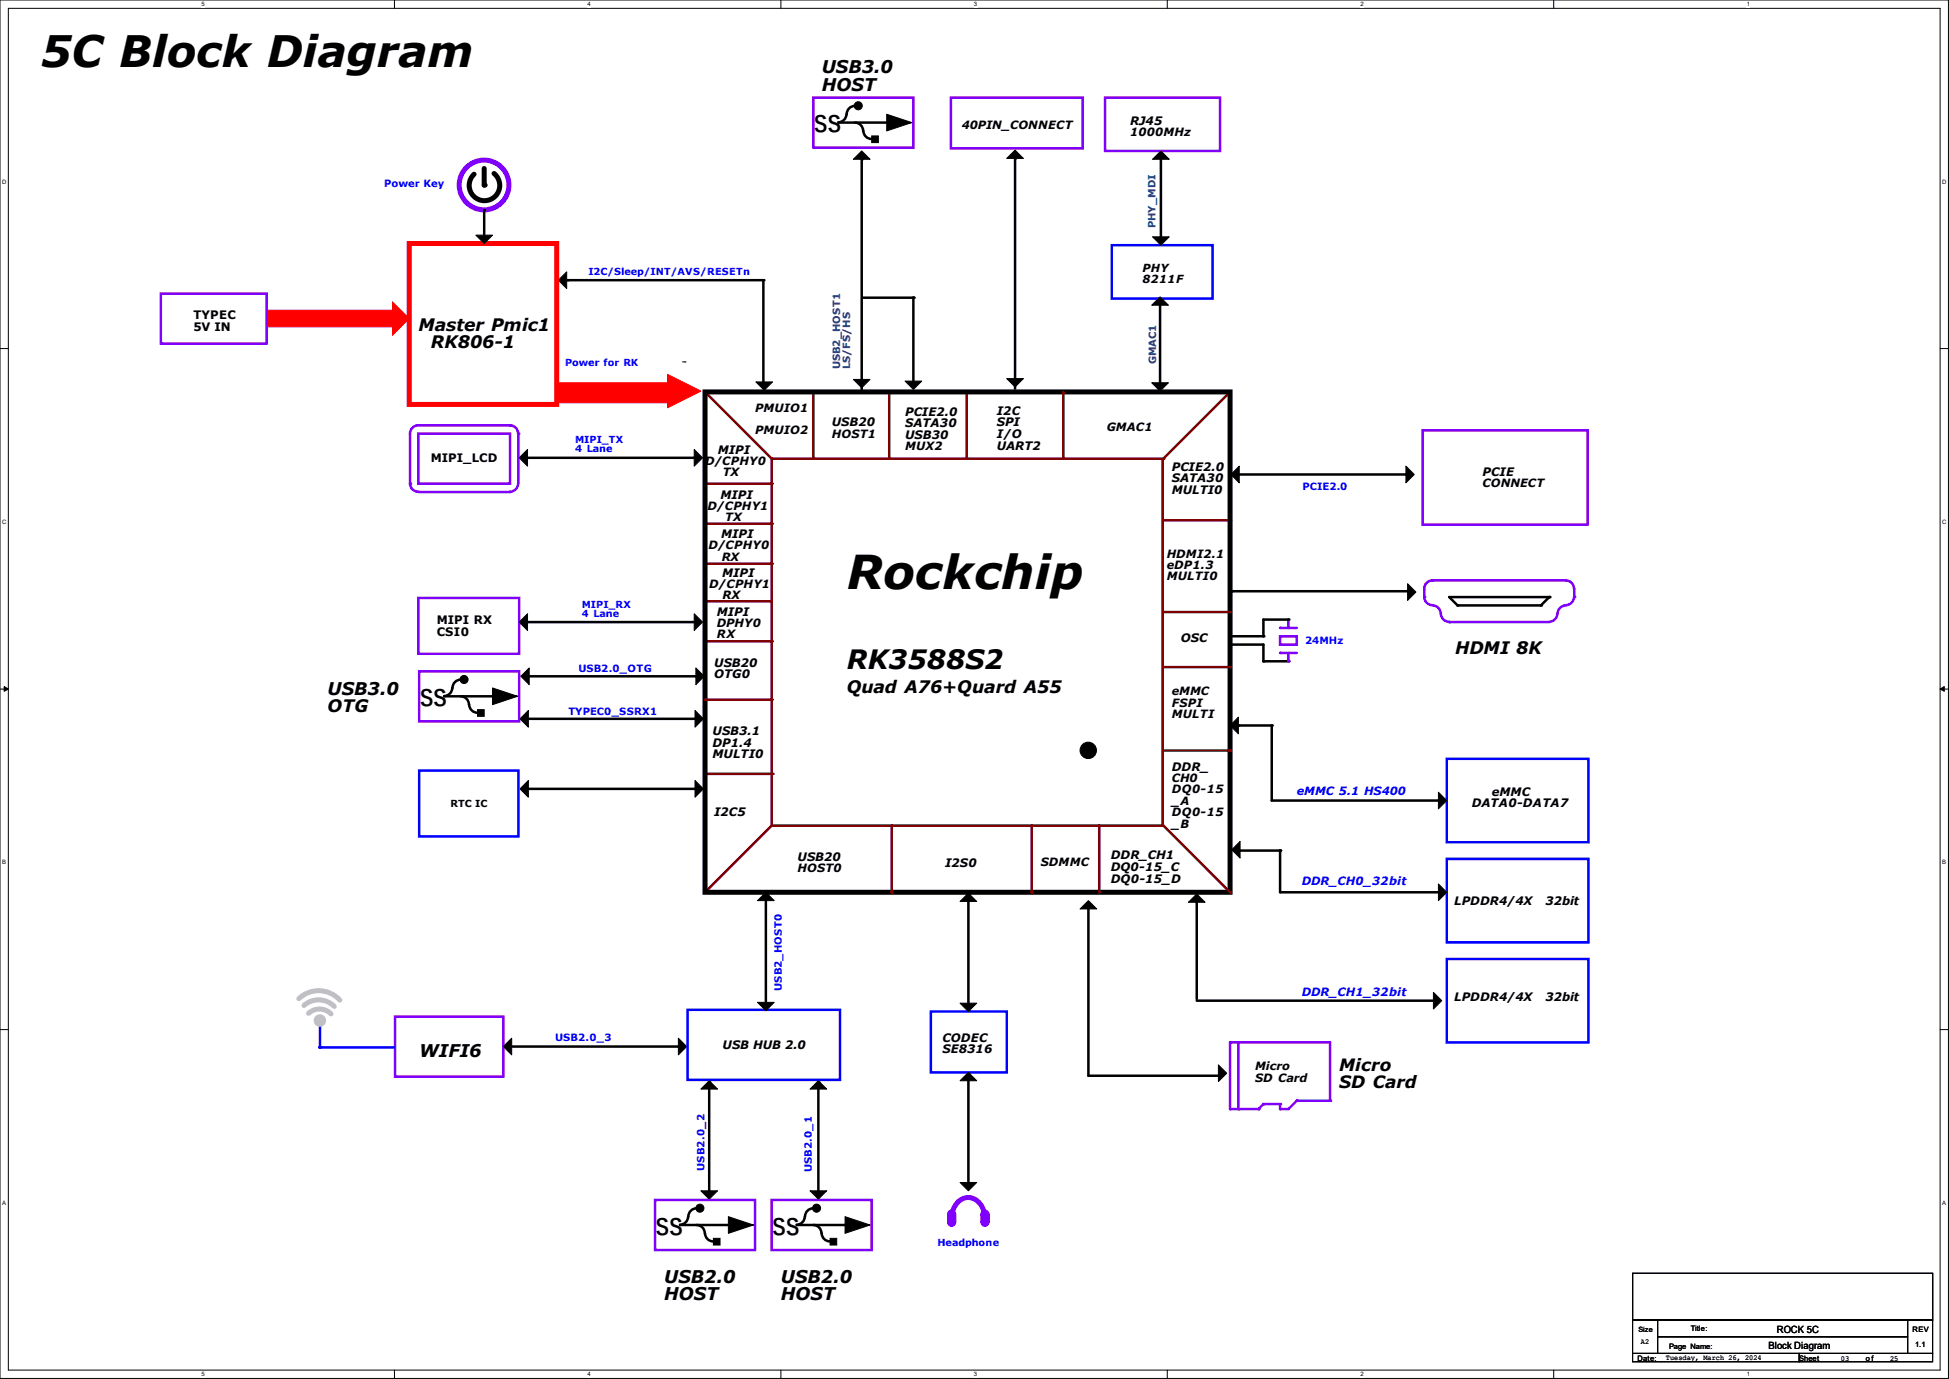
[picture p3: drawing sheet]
<svg xmlns="http://www.w3.org/2000/svg" width="297mm" height="210mm" viewBox="0 0 297 210" stroke-linecap="round" stroke-linejoin="round" font-family="sans-serif">
<path d="M0 0h296.9v209.9h-296.9zM1.3 1.3h294.4v207.4h-294.4z" fill="none" stroke="#000" stroke-width=".15"/>
<g fill="#fff">
<path d="M30.7 .1h.5v1h-.5z"/>
<path d="M30.7 208.8h.5v1h-.5z"/>
</g>
<path d="M60.1 0v1.3M60.1 208.7v1.2" fill="none" stroke="#000" stroke-width=".15"/>
<g fill="#fff">
<path d="M89.5 .1h.5v1h-.5z"/>
<path d="M89.5 208.8h.5v1h-.5z"/>
</g>
<path d="M119 0v1.3M119 208.7v1.2" fill="none" stroke="#000" stroke-width=".15"/>
<g fill="#fff">
<path d="M148.4 .1h.5v1h-.5z"/>
<path d="M148.4 208.8h.5v1h-.5z"/>
</g>
<path d="M177.9 0v1.3M177.9 208.7v1.2" fill="none" stroke="#000" stroke-width=".15"/>
<g fill="#fff">
<path d="M207.3 .1h.5v1h-.5z"/>
<path d="M207.3 208.8h.5v1h-.5z"/>
</g>
<path d="M236.8 0v1.3M236.8 208.7v1.2" fill="none" stroke="#000" stroke-width=".15"/>
<g fill="#fff">
<path d="M266.2 .1h.5v1h-.5z"/>
<path d="M266.2 208.8h.5v1h-.5z"/>
<path d="M.3 27.2h.7v1h-.7z"/>
<path d="M296 27.2h.6v1h-.6z"/>
<path d="M.3 79h.7v1h-.7z"/>
<path d="M296 79h.6v1h-.6z"/>
</g>
<path d="M0 53.1h1.3M295.7 53.1h1.2" fill="none" stroke="#000" stroke-width=".15"/>
<g fill="#fff">
<path d="M.3 130.9h.6v1h-.6z"/>
<path d="M296 130.9h.6v1h-.6z"/>
</g>
<path d="M0 104.9h1.3M295.7 104.9h1.2" fill="none" stroke="#000" stroke-width=".15"/>
<path d="M.6 104.6l.7 .3-.7 .4zM295.7 104.9l.6-.3v.7z" fill="#000" stroke="#000" stroke-width=".15"/>
<g fill="#fff">
<path d="M.3 182.7h.6v1h-.6z"/>
<path d="M296 182.7h.5v1h-.5z"/>
</g>
<path d="M0 156.8h1.3M295.7 156.8h1.2" fill="none" stroke="#000" stroke-width=".15"/>
<g fill="#8000ff" stroke="#8000ff" stroke-width=".15">
<path d="M144.4 184.9h1.3v1.3h-1.3z" fill-rule="evenodd"/>
<path d="M149.5 184.9h1.2v1.3h-1.2z" fill-rule="evenodd"/>
<circle cx="145" cy="186.2" r=".61"/>
<circle cx="150.1" cy="186.2" r=".61"/>
<circle cx="145" cy="184.9" r=".61"/>
<circle cx="150.1" cy="184.9" r=".61"/>
</g>
<path d="M145 185.5v.1a2.95 2.95 0 0 1 2.6-3.2 2.95 2.95 0 0 1 2.5 3.2v-.1" fill="none" stroke="#8000ff" stroke-width=".76"/>
<g fill="#000" stroke="#000" stroke-width=".15">
<path d="M86.4 41.4v2.5l-1.3-1.2z" fill-rule="evenodd"/>
<path d="M214.5 88.9l1.3 1.3-1.3 1.2z" fill-rule="evenodd"/>
</g>
<path d="M86.5 42.7h29.8v15.7M187.7 90h27.3" fill="none" stroke="#000" stroke-width=".38"/>
<g fill="#000">
<circle cx="86.5" cy="42.7" r=".19"/>
<circle cx="116.3" cy="42.7" r=".19"/>
<circle cx="187.7" cy="90" r=".19"/>
</g>
<path d="M63.9 117.3h15.1v10.1h-15.1z" fill="none" stroke="#00f" stroke-width=".38"/>
<path d="M177.3 79.2h10.2" fill="none" stroke="#800000" stroke-width=".38"/>
<circle cx="187.5" cy="79.2" r=".19" fill="#800000"/>
<path d="M124 59.7v10.1" fill="none" stroke="#800000" stroke-width=".38"/>
<circle cx="124" cy="69.9" r=".19" fill="#800000"/>
<path d="M104 55.1h.4M104.4 55.1h.1" fill="none" stroke="#000" stroke-width=".15"/>
<path d="M107.4 59.7l10.2 10.1" fill="none" stroke="#800000" stroke-width=".38"/>
<circle cx="117.6" cy="69.9" r=".19" fill="#800000"/>
<path d="M107.4 97.7h10.2" fill="none" stroke="#800000" stroke-width=".38"/>
<circle cx="117.6" cy="97.7" r=".19" fill="#800000"/>
<path d="M107.4 73.7h10.2" fill="none" stroke="#800000" stroke-width=".38"/>
<circle cx="117.6" cy="73.7" r=".19" fill="#800000"/>
<path d="M107.4 79.8h10.2" fill="none" stroke="#800000" stroke-width=".38"/>
<circle cx="117.6" cy="79.8" r=".19" fill="#800000"/>
<path d="M107.4 85.9h10.2" fill="none" stroke="#800000" stroke-width=".38"/>
<circle cx="117.6" cy="85.9" r=".19" fill="#800000"/>
<path d="M107.3 91.6h10.2" fill="none" stroke="#800000" stroke-width=".38"/>
<circle cx="117.5" cy="91.6" r=".19" fill="#800000"/>
<path d="M117.6 125.7l-10.2 10.2" fill="none" stroke="#800000" stroke-width=".38"/>
<circle cx="107.4" cy="135.9" r=".19" fill="#800000"/>
<path d="M147.3 59.7v10.1" fill="none" stroke="#800000" stroke-width=".38"/>
<circle cx="147.3" cy="69.9" r=".19" fill="#800000"/>
<path d="M107.6 117.9h10.1" fill="none" stroke="#800000" stroke-width=".38"/>
<circle cx="117.7" cy="117.9" r=".19" fill="#800000"/>
<path d="M187.5 59.7l-10.2 10.1" fill="none" stroke="#800000" stroke-width=".38"/>
<circle cx="177.3" cy="69.9" r=".19" fill="#800000"/>
<path d="M135.5 59.7v10.1" fill="none" stroke="#800000" stroke-width=".38"/>
<circle cx="135.5" cy="69.8" r=".19" fill="#800000"/>
<path d="M107.4 59.7h80.1v76.2h-80.1z" fill="none" stroke="#000" stroke-width=".76"/>
<g fill="#000" stroke="#000" stroke-width=".15">
<path d="M135.1 17.4l3.8 1.3h-1.2h1.2l-3.8 1.2z" fill-rule="evenodd"/>
<path d="M130 24.3l1.3-1.3 1.3 1.3z" fill-rule="evenodd"/>
<path d="M132.8 20.7h1.1v1h-1.1z" fill-rule="evenodd"/>
<path d="M130 57.8h2.6l-1.3 1.3z" fill-rule="evenodd"/>
<circle cx="130.8" cy="16.1" r=".61"/>
<circle cx="165.8" cy="114.3" r="1.25"/>
</g>
<path d="M127.8 18.7h8.5M129 17.4a1.25 1.25 0 0 1-1.2 1.2M130.3 18.7a1.25 1.25 0 0 1 1.2 1.2M130.3 16.1a1.25 1.25 0 0 0-1.3 1.3M131.6 19.9a1.25 1.25 0 0 0 1.2 1.3M131.3 24.3v35M187.5 98.2h5v2.5h3.8" fill="none" stroke="#000" stroke-width=".38"/>
<path d="M117.6 69.8h59.6v55.9h-59.6z" fill="none" stroke="#800000" stroke-width=".38"/>
<g fill="#000">
<circle cx="136.3" cy="18.7" r=".19"/>
<circle cx="131.3" cy="24.3" r=".19"/>
<circle cx="187.5" cy="98.2" r=".19"/>
<circle cx="192.5" cy="100.7" r=".19"/>
<circle cx="196.3" cy="100.7" r=".19"/>
</g>
<path d="M124 14.9h15.2v7.6h-15.2zM195.1 96.9h2.5v1.3h-2.5zM195.1 95.6h2.5" fill="none" stroke="#8000ff" stroke-width=".38"/>
<circle cx="195.1" cy="95.6" r=".19" fill="#8000ff"/>
<path d="M196.3 94.4v1.2" fill="none" stroke="#8000ff" stroke-width=".38"/>
<circle cx="196.3" cy="95.6" r=".19" fill="#8000ff"/>
<path d="M195.1 99.4h2.5" fill="none" stroke="#8000ff" stroke-width=".38"/>
<circle cx="195.1" cy="99.4" r=".19" fill="#8000ff"/>
<path d="M196.3 99.4v1.3" fill="none" stroke="#8000ff" stroke-width=".38"/>
<circle cx="196.3" cy="100.7" r=".19" fill="#8000ff"/>
<path d="M196.3 94.4h-3.8v2.5h-5" fill="none" stroke="#000" stroke-width=".38"/>
<g fill="#000">
<circle cx="187.5" cy="96.9" r=".19"/>
<circle cx="192.5" cy="96.9" r=".19"/>
<circle cx="196.3" cy="94.4" r=".19"/>
</g>
<path d="M177.3 125.7l10.2 10.2" fill="none" stroke="#800000" stroke-width=".38"/>
<circle cx="187.5" cy="135.9" r=".19" fill="#800000"/>
<path d="M177.3 93.2h10.2" fill="none" stroke="#800000" stroke-width=".38"/>
<circle cx="187.5" cy="93.2" r=".19" fill="#800000"/>
<path d="M177.3 114.3h10.2" fill="none" stroke="#800000" stroke-width=".38"/>
<circle cx="187.5" cy="114.3" r=".19" fill="#800000"/>
<path d="M167.5 125.7v10.2" fill="none" stroke="#800000" stroke-width=".38"/>
<circle cx="167.5" cy="135.9" r=".19" fill="#800000"/>
<path d="M220.5 115.6h21.6v12.7h-21.6zM220.5 130.8h21.6v12.7h-21.6z" fill="none" stroke="#00f" stroke-width=".38"/>
<path d="M219.2 120.6l1.3 1.3-1.3 1.3z" fill-rule="evenodd" fill="#000" stroke="#000" stroke-width=".15"/>
<path d="M193.8 121.9h25.4" fill="none" stroke="#000" stroke-width=".38"/>
<circle cx="219.2" cy="121.9" r=".19" fill="#000"/>
<path d="M177.3 101.6h10.2" fill="none" stroke="#800000" stroke-width=".38"/>
<circle cx="187.5" cy="101.6" r=".19" fill="#800000"/>
<path d="M193.8 110.5v11.4M182.4 137.2v14.9" fill="none" stroke="#000" stroke-width=".38"/>
<g fill="#000">
<circle cx="193.8" cy="110.5" r=".19"/>
<circle cx="182.4" cy="137.2" r=".19"/>
</g>
<g fill="#000" stroke="#000" stroke-width=".15">
<path d="M187.5 110.5l1.2-1.3v2.6z" fill-rule="evenodd"/>
<path d="M181.1 137.4l1.3-1.3 1.2 1.3z" fill-rule="evenodd"/>
<path d="M218.4 151.1l1.3 1.3-1.3 1.3z" fill-rule="evenodd"/>
</g>
<path d="M62.4 37.1h22.4v24.5h-22.4z" fill="none" stroke="#f00" stroke-width=".76"/>
<g fill="#f00" stroke="#f00" stroke-width=".15">
<path d="M85 58.3h16.9v3h-16.9z" fill-rule="evenodd"/>
<path d="M101.7 57l5.1 2.6-5.1 2.5z" fill-rule="evenodd"/>
</g>
<path d="M197.6 167.6h5.1" fill="none" stroke="#8000ff" stroke-width=".38"/>
<circle cx="197.6" cy="167.6" r=".19" fill="#8000ff"/>
<path d="M197.6 167.6l-1.3 1.3" fill="none" stroke="#8000ff" stroke-width=".38"/>
<circle cx="197.6" cy="167.6" r=".19" fill="#8000ff"/>
<path d="M195.1 168.9h1.2" fill="none" stroke="#8000ff" stroke-width=".38"/>
<circle cx="195.1" cy="168.9" r=".19" fill="#8000ff"/>
<path d="M195.1 168.1v.8" fill="none" stroke="#8000ff" stroke-width=".38"/>
<circle cx="195.1" cy="168.1" r=".19" fill="#8000ff"/>
<path d="M192.5 168.1h2.6" fill="none" stroke="#8000ff" stroke-width=".38"/>
<circle cx="192.5" cy="168.1" r=".19" fill="#8000ff"/>
<path d="M192.5 168.1l-.7 .8" fill="none" stroke="#8000ff" stroke-width=".38"/>
<circle cx="191.8" cy="168.9" r=".19" fill="#8000ff"/>
<path d="M187.5 168.9h4.3" fill="none" stroke="#8000ff" stroke-width=".38"/>
<circle cx="191.8" cy="168.9" r=".19" fill="#8000ff"/>
<path d="M187.5 158.7h15.2" fill="none" stroke="#8000ff" stroke-width=".38"/>
<circle cx="187.5" cy="158.8" r=".19" fill="#8000ff"/>
<path d="M188.7 158.7v10.2" fill="none" stroke="#8000ff" stroke-width=".38"/>
<circle cx="188.7" cy="168.9" r=".19" fill="#8000ff"/>
<path d="M202.7 158.7v8.9" fill="none" stroke="#8000ff" stroke-width=".38"/>
<circle cx="202.7" cy="167.6" r=".19" fill="#8000ff"/>
<path d="M187.5 158.7v10.2" fill="none" stroke="#8000ff" stroke-width=".38"/>
<circle cx="187.5" cy="168.9" r=".19" fill="#8000ff"/>
<g fill="#000" stroke="#000" stroke-width=".15">
<path d="M115.2 58.2h2.5l-1.2 1.2z" fill-rule="evenodd"/>
<path d="M165.9 137.2l1.2 1.2h-2.5z" fill-rule="evenodd"/>
<path d="M185.7 162.2l1.2 1.2-1.2 1.3z" fill-rule="evenodd"/>
</g>
<path d="M165.9 137.7v26.1h20" fill="none" stroke="#000" stroke-width=".38"/>
<g fill="#000">
<circle cx="165.9" cy="137.7" r=".19"/>
<circle cx="185.9" cy="163.8" r=".19"/>
</g>
<g fill="#f00" stroke="#f00" stroke-width=".15">
<path d="M40.8 47.2h19v2.6h-19z" fill-rule="evenodd"/>
<path d="M59.8 46l2.6 2.5-2.6 2.6z" fill-rule="evenodd"/>
</g>
<path d="M157.2 125.7v10.2" fill="none" stroke="#800000" stroke-width=".38"/>
<circle cx="157.2" cy="135.9" r=".19" fill="#800000"/>
<path d="M135.9 125.7v10.2" fill="none" stroke="#800000" stroke-width=".38"/>
<circle cx="135.9" cy="135.9" r=".19" fill="#800000"/>
<path d="M131.6 45.3h7.6v12.7M182.4 152.4h36.5" fill="none" stroke="#000" stroke-width=".38"/>
<g fill="#000">
<circle cx="139.2" cy="45.3" r=".19"/>
<circle cx="218.9" cy="152.4" r=".19"/>
</g>
<path d="M137.9 58h2.6l-1.3 1.3z" fill-rule="evenodd" fill="#000" stroke="#000" stroke-width=".15"/>
<path d="M220.5 146h21.6v12.7h-21.6z" fill="none" stroke="#00f" stroke-width=".38"/>
<path d="M162.1 59.7v10.1" fill="none" stroke="#800000" stroke-width=".38"/>
<circle cx="162.1" cy="69.8" r=".19" fill="#800000"/>
<path d="M79 66v7.7" fill="none" stroke="#8000ff" stroke-width=".38"/>
<circle cx="79" cy="66" r=".19" fill="#8000ff"/>
<path d="M63.8 64.8h13.9" fill="none" stroke="#8000ff" stroke-width=".38"/>
<circle cx="77.7" cy="64.8" r=".19" fill="#8000ff"/>
<path d="M62.5 66v7.7" fill="none" stroke="#8000ff" stroke-width=".38"/>
<circle cx="62.5" cy="73.7" r=".19" fill="#8000ff"/>
<path d="M62.5 73.7a1.25 1.25 0 0 0 1.3 1.2M63.8 64.8a1.25 1.25 0 0 0-1.3 1.2M63.8 74.9h13.9M77.7 64.8a1.25 1.25 0 0 1 1.3 1.2M79 73.7a1.25 1.25 0 0 1-1.3 1.2" fill="none" stroke="#8000ff" stroke-width=".38"/>
<circle cx="77.7" cy="74.9" r=".19" fill="#8000ff"/>
<path d="M63.8 66h13.9v7.7h-13.9zM218.3 88.4h20.3" fill="none" stroke="#8000ff" stroke-width=".38"/>
<circle cx="218.3" cy="88.4" r=".19" fill="#8000ff"/>
<path d="M217 89.7v1.2" fill="none" stroke="#8000ff" stroke-width=".38"/>
<circle cx="217" cy="90.9" r=".19" fill="#8000ff"/>
<path d="M220.9 94.7h15.2" fill="none" stroke="#8000ff" stroke-width=".38"/>
<circle cx="220.9" cy="94.7" r=".19" fill="#8000ff"/>
<path d="M217 90.9a1.25 1.25 0 0 0 1.3 1.3M218.3 92.2a1.25 1.25 0 0 1 1.2 1.3M219.6 93.5a1.25 1.25 0 0 0 1.3 1.2M239.9 89.7v1.2" fill="none" stroke="#8000ff" stroke-width=".38"/>
<circle cx="239.9" cy="90.9" r=".19" fill="#8000ff"/>
<path d="M218.3 88.4a1.25 1.25 0 0 0-1.3 1.3M237.3 93.5a1.25 1.25 0 0 1-1.2 1.2M238.6 88.4a1.25 1.25 0 0 1 1.3 1.3M238.6 92.2a1.25 1.25 0 0 0-1.2 1.3M239.9 90.9a1.25 1.25 0 0 1-1.3 1.3M60.2 154.8h16.5v9.2h-16.5z" fill="none" stroke="#8000ff" stroke-width=".38"/>
<path d="M220.9 90.9h15.2l-1.3 1.3h-12.7zM188.7 110.5h5.1M188.7 129.5h6.4v6.4h24.1" fill="none" stroke="#000" stroke-width=".38"/>
<g fill="#000">
<circle cx="222.1" cy="92.2" r=".19"/>
<circle cx="234.8" cy="92.2" r=".19"/>
<circle cx="236.1" cy="90.9" r=".19"/>
<circle cx="188.7" cy="110.5" r=".19"/>
<circle cx="195.1" cy="129.5" r=".19"/>
<circle cx="219.2" cy="135.9" r=".19"/>
</g>
<g fill="#000" stroke="#000" stroke-width=".15">
<path d="M187.7 129.4l1.3-1.3v2.6z" fill-rule="evenodd"/>
<path d="M219.2 134.6l1.3 1.3-1.3 1.3z" fill-rule="evenodd"/>
</g>
<path d="M45.5 152.1a4.4 4.4 0 0 1 6.3 .2M46.3 153.1a3.3 3.3 0 0 1 4.6 .2M47 154.3a2.45 2.45 0 0 1 3.4 .1" fill="none" stroke="#c0c0c0" stroke-width=".76"/>
<path d="M48.8 155.7v3.8" fill="none" stroke="#00f" stroke-width=".38"/>
<circle cx="48.8" cy="159.5" r=".19" fill="#00f"/>
<path d="M48.6 159.5h11.5" fill="none" stroke="#00f" stroke-width=".38"/>
<circle cx="48.6" cy="159.5" r=".19" fill="#00f"/>
<circle cx="48.7" cy="155.4" r=".87" fill="#c0c0c0" stroke="#c0c0c0" stroke-width=".15"/>
<path d="M73.8 32v3.8M78 159.4h25.4M103.6 186.6h8.5M104.9 185.3a1.25 1.25 0 0 1-1.3 1.2M106.2 184a1.25 1.25 0 0 0-1.3 1.3M106.2 186.6a1.25 1.25 0 0 1 1.2 1.2M107.4 187.8a1.25 1.25 0 0 0 1.3 1.3M121.4 186.6h8.5M122.6 185.3a1.25 1.25 0 0 1-1.2 1.2M124 186.6a1.25 1.25 0 0 1 1.2 1.2M124 184a1.25 1.25 0 0 0-1.3 1.3M125.2 187.8a1.25 1.25 0 0 0 1.3 1.3" fill="none" stroke="#000" stroke-width=".38"/>
<g fill="#000">
<circle cx="73.8" cy="32" r=".19"/>
<circle cx="73.8" cy="28.2" r=".38"/>
<circle cx="103.4" cy="159.4" r=".19"/>
<circle cx="112.1" cy="186.6" r=".19"/>
<circle cx="129.9" cy="186.6" r=".19"/>
</g>
<g fill="#000" stroke="#000" stroke-width=".15">
<path d="M72.5 35.8h2.6l-1.3 1.3z" fill-rule="evenodd"/>
<path d="M78 158.1v2.6l-1.3-1.3z" fill-rule="evenodd"/>
<path d="M103.4 158.1l1.2 1.3-1.2 1.3z" fill-rule="evenodd"/>
<path d="M108.7 188.6h1v1h-1z" fill-rule="evenodd"/>
<path d="M111 185.3l3.8 1.3h-1.3h1.3l-3.8 1.2z" fill-rule="evenodd"/>
<path d="M126.5 188.6h1v1h-1z" fill-rule="evenodd"/>
<path d="M128.8 185.3l3.8 1.3h-1.3h1.3l-3.8 1.2z" fill-rule="evenodd"/>
<circle cx="106.7" cy="184" r=".61"/>
<circle cx="124.4" cy="184" r=".61"/>
</g>
<circle cx="73.8" cy="28.2" r="3.8" fill="none" stroke="#8000ff" stroke-width=".76"/>
<path d="M73.8 25.7v2.5M75.3 26.4a2.33 2.33 0 0 1 .3 3.4 2.33 2.33 0 0 1-3.4 .1 2.33 2.33 0 0 1 0-3.4" fill="none" stroke="#000" stroke-width=".76"/>
<path d="M104.8 153.8h23.2v10.7h-23.2zM141.9 154.1h11.5v9.2h-11.5z" fill="none" stroke="#00f" stroke-width=".38"/>
<path d="M63.8 91.1h15.3v8.5h-15.3zM99.8 182.8h15.3v7.6h-15.3zM117.6 182.8h15.2v7.6h-15.2z" fill="none" stroke="#8000ff" stroke-width=".38"/>
<path d="M107.4 106.6h10.2" fill="none" stroke="#800000" stroke-width=".38"/>
<circle cx="117.6" cy="106.6" r=".19" fill="#800000"/>
<g fill="none" stroke="#000" stroke-width=".38">
<path d="M154.7 24.1v35.1M176.9 23.4v12.7M176.8 45.6v12.7M80.4 69.7h25.4M188.8 72.3h25.4M80.4 94.7h25.4M67.7 106h8.5M68.9 104.8a1.25 1.25 0 0 1-1.2 1.2M70.2 106a1.25 1.25 0 0 1 1.3 1.3M70.2 103.5a1.25 1.25 0 0 0-1.2 1.3M71.5 107.3a1.25 1.25 0 0 0 1.3 1.2M80.5 109.5h25.4"/>
<path d="M80.6 103h25.4M80.5 120.1h25.4M116.7 136.1v17.3M147.6 136.3v17.2M108.1 164.8v17.3M124.7 164.8v17.3M147.6 163.6v17.2"/>
</g>
<g fill="#000">
<circle cx="154.7" cy="24.1" r=".19"/>
<circle cx="176.9" cy="23.4" r=".19"/>
<circle cx="176.8" cy="45.6" r=".19"/>
<circle cx="105.8" cy="69.7" r=".19"/>
<circle cx="214.2" cy="72.3" r=".19"/>
<circle cx="105.8" cy="94.7" r=".19"/>
<circle cx="76.2" cy="106" r=".19"/>
<circle cx="105.9" cy="109.5" r=".19"/>
<circle cx="106" cy="103" r=".19"/>
<circle cx="105.9" cy="120.1" r=".19"/>
<circle cx="116.7" cy="136.1" r=".19"/>
<circle cx="147.6" cy="136.3" r=".19"/>
<circle cx="108.1" cy="164.8" r=".19"/>
<circle cx="124.7" cy="164.8" r=".19"/>
<circle cx="147.6" cy="163.6" r=".19"/>
</g>
<g fill="#000" stroke="#000" stroke-width=".15">
<path d="M154.7 22.9l1.3 1.2h-2.6z" fill-rule="evenodd"/>
<path d="M175.6 36.1h2.6l-1.3 1.2z" fill-rule="evenodd"/>
<path d="M176.9 23l1.3 1.3h-2.6z" fill-rule="evenodd"/>
<path d="M153.4 57.7h2.6l-1.3 1.2z" fill-rule="evenodd"/>
<path d="M175.5 58.3h2.6l-1.3 1.3z" fill-rule="evenodd"/>
<path d="M176.8 45.2l1.3 1.3h-2.6z" fill-rule="evenodd"/>
<path d="M79.1 69.7l1.3-1.2v2.5z" fill-rule="evenodd"/>
<path d="M105.8 68.5l1.3 1.2-1.3 1.3z" fill-rule="evenodd"/>
<path d="M187.6 72.3l1.2-1.3v2.5z" fill-rule="evenodd"/>
<path d="M214.2 71l1.3 1.3-1.3 1.2z" fill-rule="evenodd"/>
<path d="M79.1 94.7l1.3-1.2v2.5z" fill-rule="evenodd"/>
<path d="M105.8 93.5l1.3 1.2-1.3 1.3z" fill-rule="evenodd"/>
<path d="M72.8 108.1h1v1h-1z" fill-rule="evenodd"/>
<path d="M75.1 104.8l3.8 1.2h-1.3h1.3l-3.8 1.3z" fill-rule="evenodd"/>
<path d="M79.2 109.5l1.3-1.3v2.5z" fill-rule="evenodd"/>
<path d="M79.4 103l1.2-1.3v2.6z" fill-rule="evenodd"/>
<path d="M105.9 108.2l1.3 1.3-1.3 1.2z" fill-rule="evenodd"/>
<path d="M106 101.7l1.3 1.3-1.3 1.3z" fill-rule="evenodd"/>
<path d="M79.2 120.1l1.3-1.2v2.5z" fill-rule="evenodd"/>
<path d="M105.9 118.9l1.3 1.2-1.3 1.3z" fill-rule="evenodd"/>
<path d="M116.7 135.9l1.3 1.3h-2.6z" fill-rule="evenodd"/>
<path d="M146.3 137.3l1.3-1.3 1.2 1.3z" fill-rule="evenodd"/>
<path d="M115.4 152.7h2.6l-1.3 1.2z" fill-rule="evenodd"/>
<path d="M146.3 152.8h2.5l-1.2 1.3z" fill-rule="evenodd"/>
<path d="M106.8 165.9l1.3-1.3 1.2 1.3z" fill-rule="evenodd"/>
<path d="M124.7 164.6l1.3 1.3h-2.6z" fill-rule="evenodd"/>
<path d="M147.6 163.3l1.2 1.3h-2.5z" fill-rule="evenodd"/>
<path d="M106.8 181.4h2.5l-1.2 1.2z" fill-rule="evenodd"/>
<path d="M123.4 181.4h2.6l-1.3 1.2z" fill-rule="evenodd"/>
<path d="M146.3 180.1h2.5l-1.2 1.3z" fill-rule="evenodd"/>
<circle cx="70.7" cy="103.5" r=".61"/>
</g>
<path d="M144.9 14.9h20.1v7.7h-20.1zM168.4 14.9h17.5v8.1h-17.5zM24.5 44.7h16.1v7.6h-16.1zM216.8 65.5h25.1v14.4h-25.1zM63.9 102.2h15.2v7.7h-15.2z" fill="none" stroke="#8000ff" stroke-width=".38"/>
<path d="M169.4 37.3h15.4v8.2h-15.4z" fill="none" stroke="#00f" stroke-width=".38"/>
<path d="M248.8 193.9h45.7v7.1h-45.7zM248.8 201h3.8v5.1h-3.8zM248.8 206.1h25.4v1.3h-25.4zM252.6 201h38.1v2.6h-38.1zM252.6 203.6h38.1v2.5h-38.1zM274.2 206.1h20.3v1.3h-20.3zM290.7 201h3.8v5.1h-3.8z" fill="none" stroke="#000" stroke-width=".15"/>
<text font-size="7.1" x="129" y="89.7">Rockchip</text>
<text font-size="6.6" x="6.2" y="10.2">5C Block Diagram</text>
<text font-size="4.1" x="129" y="101.9">RK3588S2</text>
<g font-size="3.7">
<text x="124.1" y="20">SS</text>
<text x="64" y="107.4">SS</text>
<text x="99.9" y="187.9">SS</text>
<text x="117.7" y="187.9">SS</text>
</g>
<g font-size="2.7">
<text x="125.2" y="11.2">USB3.0</text>
<text x="125.2" y="13.8">HOST</text>
<text x="49.9" y="105.8">USB3.0</text>
<text x="63.9" y="161">WIFI6</text>
<text x="101.2" y="195.3">USB2.0</text>
<text x="101.2" y="198">HOST</text>
<text x="119" y="195.3">USB2.0</text>
<text x="119" y="198">HOST</text>
</g>
<g font-size="2.6">
<text x="63.8" y="50.4">Master Pmic1</text>
<text x="65.7" y="53">RK806-1</text>
<text x="221.7" y="99.5">HDMI 8K</text>
<text x="129" y="105.5">Quad A76+Quard A55</text>
<text x="49.9" y="108.4">OTG</text>
<text x="204.1" y="163.1">Micro</text>
<text x="204.1" y="165.7">SD Card</text>
</g>
<g font-size="1.8">
<text x="172.2" y="19">RJ45</text>
<text x="29.5" y="48.6">TYPEC</text>
<text x="29.5" y="50.3">5V IN</text>
<text x="126.7" y="64.9">USB20</text>
<text x="137.9" y="63.3">PCIE2.0</text>
<text x="137.9" y="65.1">SATA30</text>
<text x="151.9" y="63.2">I2C</text>
<text x="151.9" y="64.9">SPI</text>
<text x="65.7" y="70.4">MIPI_LCD</text>
<text x="109.4" y="69.1">MIPI</text>
<text x="137.9" y="66.8">USB30</text>
<text x="151.9" y="66.7">I/O</text>
<text x="151.9" y="68.5">UART2</text>
<text x="178.6" y="71.7">PCIE2.0</text>
<text x="109.8" y="76">MIPI</text>
<text x="178.6" y="73.4">SATA30</text>
<text x="178.6" y="75.2">MULTI0</text>
<text x="225.9" y="72.4">PCIE</text>
<text x="109.9" y="82">MIPI</text>
<text x="110" y="87.8">MIPI</text>
<text x="66.5" y="95">MIPI RX</text>
<text x="109.2" y="93.8">MIPI</text>
<text x="66.5" y="96.8">CSI0</text>
<text x="108.8" y="101.5">USB20</text>
<text x="180" y="97.8">OSC</text>
<text x="108.8" y="103.3">OTG0</text>
<text x="108.6" y="111.9">USB3.1</text>
<text x="108.6" y="113.7">DP1.4</text>
<text x="108.6" y="115.5">MULTI0</text>
<text x="178.6" y="117.4">DDR_</text>
<text x="108.8" y="124.2">I2C5</text>
<text x="224.3" y="123">DATA0-DATA7</text>
<text x="227.3" y="121.2">eMMC</text>
<text x="121.5" y="131.1">USB20</text>
<text x="144" y="132">I2S0</text>
<text x="169.3" y="130.9">DDR_CH1</text>
<text x="169.3" y="132.6">DQ0-15_C</text>
<text x="169.3" y="134.4">DQ0-15_D</text>
<text x="221.6" y="137.8">LPDDR4/4X</text>
<text x="235.5" y="137.8">32bit</text>
<text x="221.6" y="152.4">LPDDR4/4X</text>
<text x="235.5" y="152.4">32bit</text>
<text x="110.1" y="159.8">USB HUB 2.0</text>
<text x="143.6" y="158.7">CODEC</text>
<text x="143.6" y="160.4">SE8316</text>
</g>
<g font-size="1.7">
<text x="146.6" y="19.6">40PIN_CONNECT</text>
<text x="172.2" y="20.7">1000MHz</text>
<text x="174.1" y="41.4">PHY</text>
<text x="174.1" y="43.1">8211F</text>
<text x="115.1" y="62.7">PMUIO1</text>
<text x="168.7" y="65.6">GMAC1</text>
<text x="107.4" y="70.8">D/CPHY0</text>
<text x="115.1" y="66.2">PMUIO2</text>
<text x="126.7" y="66.6">HOST1</text>
<text x="137.9" y="68.5">MUX2</text>
<text x="107.8" y="77.7">D/CPHY1</text>
<text x="110.1" y="72.6">TX</text>
<text x="225.9" y="74.1">CONNECT</text>
<text x="107.9" y="83.7">D/CPHY0</text>
<text x="110.5" y="79.4">TX</text>
<text x="108.1" y="89.5">D/CPHY1</text>
<text x="110" y="85.4">RX</text>
<text x="177.8" y="84.9">HDMI2.1</text>
<text x="177.8" y="86.7">eDP1.3</text>
<text x="177.8" y="88.4">MULTI0</text>
<text x="109.2" y="95.5">DPHY0</text>
<text x="110.1" y="91.2">RX</text>
<text x="109.2" y="97.2">RX</text>
<text x="178.6" y="105.9">eMMC</text>
<text x="178.6" y="107.6">FSPI</text>
<text x="178.6" y="109.3">MULTI</text>
<text x="178.6" y="119.1">CH0</text>
<text x="178.6" y="120.8">DQ0-15</text>
<text x="178.6" y="122.6">_A</text>
<text x="178.6" y="124.3">DQ0-15</text>
<text x="158.6" y="131.9">SDMMC</text>
<text x="178.6" y="126">_B</text>
<text x="121.5" y="132.8">HOST0</text>
<text x="191.3" y="163">Micro</text>
<text x="191.3" y="164.8">SD Card</text>
</g>
<g font-size="1.7" fill="#00f">
<text x="197.6" y="121.1">eMMC 5.1 HS400</text>
<text x="198.4" y="134.8">DDR_CH0_32bit</text>
<text x="198.4" y="151.7">DDR_CH1_32bit</text>
</g>
<g font-size="1.5" fill="#00f">
<text x="58.5" y="28.5">Power Key</text>
<text x="89.7" y="41.9">I2C/Sleep/INT/AVS/RESETn</text>
<text x="86.1" y="55.7">Power for RK</text>
<text x="87.6" y="67.4">MIPI_TX</text>
<text x="87.6" y="68.9">4 Lane</text>
<text x="198.5" y="74.6">PCIE2.0</text>
<text x="88.6" y="92.5">MIPI_RX</text>
<text x="88.6" y="94">4 Lane</text>
<text x="198.9" y="98.1">24MHz</text>
<text x="88.1" y="102.3">USB2.0_OTG</text>
<text x="86.6" y="108.9">TYPEC0_SSRX1</text>
<text x="119.2" y="150.9" transform="rotate(-90 119.2 150.9)">USB2_HOST0</text>
<text x="84.6" y="158.5">USB2.0_3</text>
<text x="107.4" y="178.3" transform="rotate(-90 107.4 178.3)">USB2.0_2</text>
<text x="123.7" y="178.6" transform="rotate(-90 123.7 178.6)">USB2.0_1</text>
<text x="142.9" y="189.8">Headphone</text>
</g>
<g font-size="1.5" fill="#004080">
<text x="176.1" y="34.8" transform="rotate(-90 176.1 34.8)">PHY_MDI</text>
<text x="128.1" y="56.3" transform="rotate(-90 128.1 56.3)">USB2_HOST1</text>
<text x="129.6" y="56.3" transform="rotate(-90 129.6 56.3)">LS/FS/HS</text>
<text x="176.2" y="55.5" transform="rotate(-90 176.2 55.5)">GMAC1</text>
</g>
<g font-size="1.5">
<text x="68.7" y="122.9">RTC IC</text>
<text x="270.8" y="202.9">ROCK 5C</text>
<text x="269.5" y="205.5">Block Diagram</text>
</g>
<g font-size="1.1">
<text x="249.7" y="202.9">Size</text>
<text x="257.7" y="202.6">Title:</text>
<text x="291.5" y="202.9">REV</text>
<text x="249.6" y="207.2">Date:</text>
<text x="250.1" y="204.7">A2</text>
<text x="253.9" y="207.1">Tuesday, March 26, 2024</text>
<text x="254.4" y="205.4">Page Name:</text>
<text x="274.2" y="207.2">Sheet</text>
<text x="280.5" y="207.2">03</text>
<text x="284.4" y="207.2">o f</text>
<text x="288" y="207.2">25</text>
<text x="291.8" y="205.2">1.1</text>
</g>
<g font-size=".9">
<text x="30.7" y=".9">5</text>
<text x="89.5" y=".9">4</text>
<text x="148.4" y=".9">3</text>
<text x="207.3" y=".9">2</text>
<text x="266.2" y=".9">1</text>
<text x=".3" y="28">D</text>
<text x="296" y="28">D</text>
<text x=".3" y="79.8">C</text>
<text x="296" y="79.8">C</text>
<text x=".3" y="131.7">B</text>
<text x="296" y="131.7">B</text>
<text x=".3" y="183.5">A</text>
<text x="296" y="183.5">A</text>
<text x="30.7" y="209.6">5</text>
<text x="89.5" y="209.6">4</text>
<text x="148.4" y="209.6">3</text>
<text x="207.3" y="209.6">2</text>
<text x="266.2" y="209.6">1</text>
</g>
</svg>
